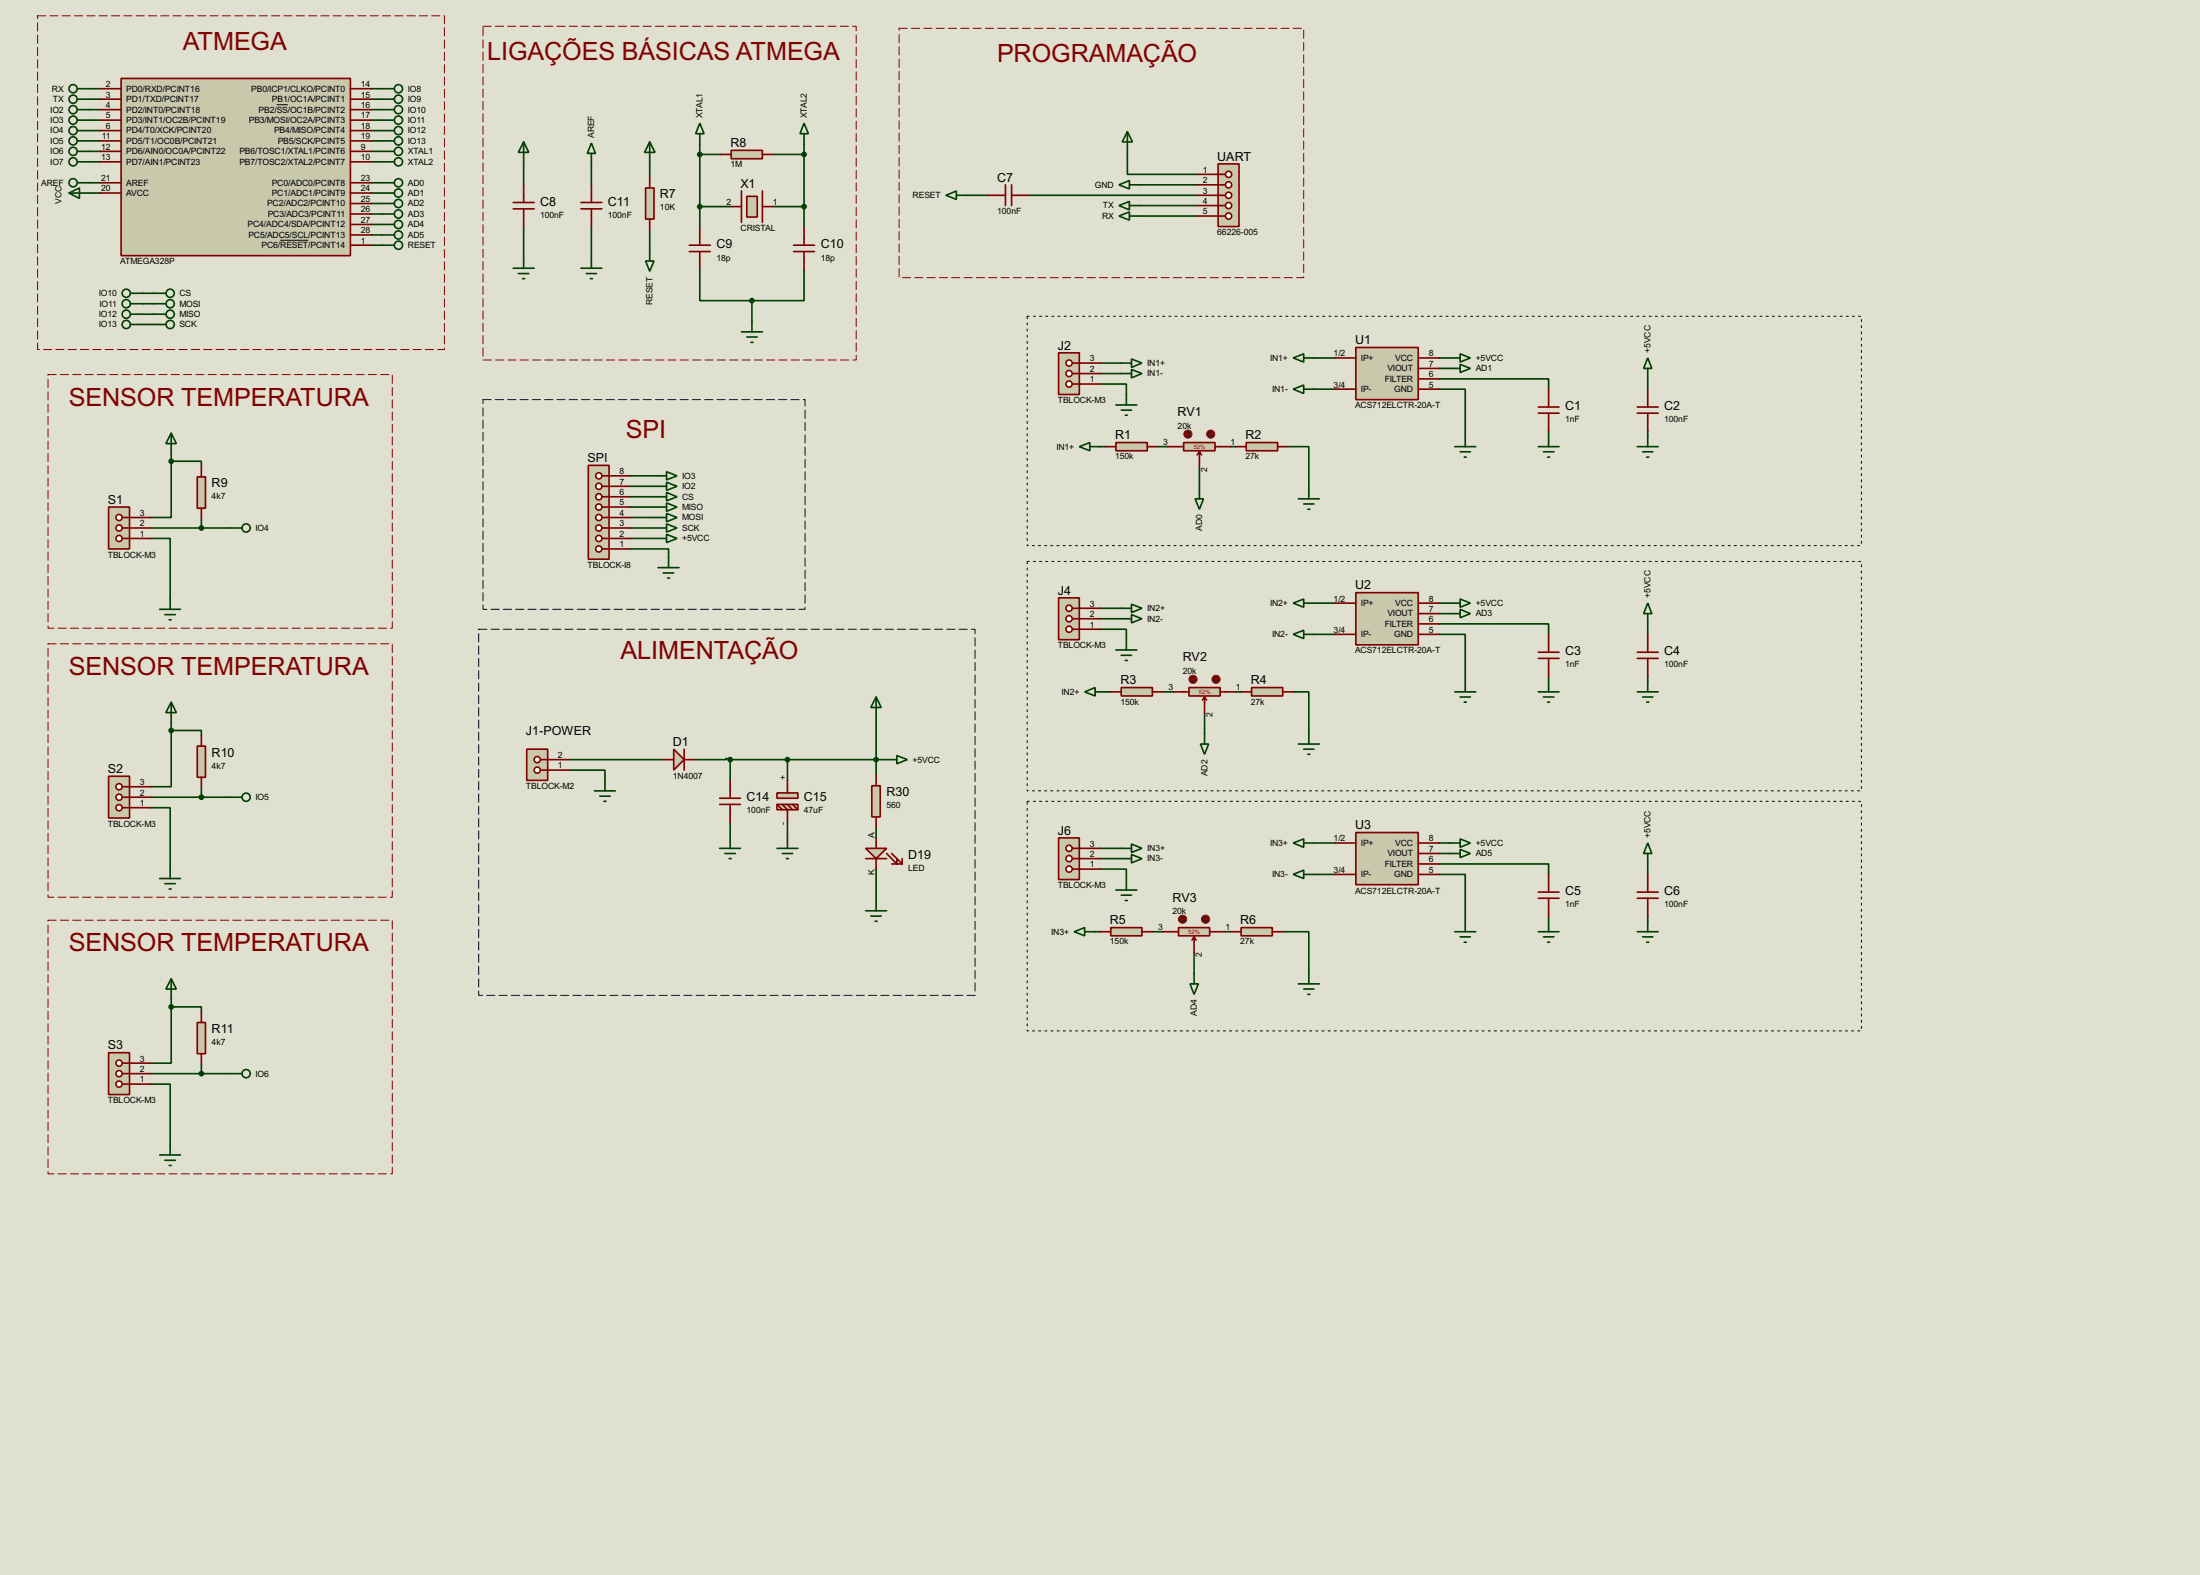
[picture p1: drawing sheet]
<svg xmlns="http://www.w3.org/2000/svg" width="536mm" height="383mm" viewBox="0 0 536 383" stroke-linecap="round" stroke-linejoin="round" font-family="sans-serif">
<path d="M0 0h535.9v383.5h-535.9z" fill="#e0e0d0"/>
<g fill="none" stroke="#004000" stroke-width=".4">
<path d="M21.9 39.4h2.5M21.9 36.9h2.5M21.9 34.3h2.5M21.9 31.8h2.5M21.9 29.3h2.5M21.9 26.7h2.5M21.9 21.6h2.5M21.9 24.2h2.5M90.5 39.4h2.5M90.5 36.9h2.5M90.5 34.3h2.5M90.5 31.8h2.5"/>
<path d="M90.5 29.3h2.5M90.5 26.7h2.5M90.5 21.6h2.5M90.5 24.2h2.5M127.6 39.7v5.3M144.1 39.9v5.1M158.3 39.7v3.5M170.5 35.1v20.3M170.5 37.6h5.1M188.3 37.6h7.6M195.9 35.1v20.3M274.6 37.1v5.4h17"/>
<path d="M21.9 44.5h2.5M21.9 47h2.5M90.5 44.5h2.5M90.5 47h2.5M90.5 49.6h2.5M90.5 52.1h2.5M90.5 54.7h2.5M90.5 57.2h2.5M90.5 59.7h2.5M127.6 55.2v7.6M144.1 55.2v7.6M158.3 55.9v5.1"/>
<path d="M170.5 50.3h7.6M188.3 50.3h7.6M235.5 47.6h5.1M250.8 47.6h40.8M277.7 45h13.9M277.7 50.1h13.9M277.7 52.6h13.9M34.9 71.4h2.5M34.9 74h2.5M34.9 76.5h2.5M34.9 79h2.5M170.5 65.6v7.6h12.7"/>
<path d="M183.2 73.2v5.1M195.9 65.6v7.6h-12.7M268 93.5h6.4v2.6M268 88.4h5.1M268 91h5.1M320.1 87.2h5.1M320.1 94.8h5.1M350.6 94.8h6.3v11.4M350.6 92.3h26.6v2.5M350.6 87.2h2.5M350.6 89.7h2.5M401.4 92.3v2.5"/>
<path d="M41.7 112.3v13.7h-5.1M41.7 112.3h7.4v1.3M41.7 110.5v1.8M153.5 118.4h6.3M153.5 115.9h6.3M268 108.8h1.3M282 108.8h2.5M292.2 113.8v5.1M299.8 108.8h1.2M313.7 108.8h5.1v10.1M377.2 105v1.2M401.4 105v1.2"/>
<path d="M36.6 131.1h4.9v14.8M36.6 128.6h19.3M49.1 126.3v2.3M153.5 133.7h9.4v2M153.5 128.6h6.3M153.5 131.1h6.3M153.5 126h6.3M153.5 123.5h6.3M153.5 121h6.3M268 153.2h6.4v2.6M268 148.1h5.1M268 150.7h5.1"/>
<path d="M320.1 146.9h5.1M320.1 154.5h5.1M350.6 154.5h6.3v11.4M350.6 151.9h26.6v2.6M350.6 146.9h2.5M350.6 149.4h2.5M401.4 151.9v2.6M41.7 177.9v13.7h-5.1M41.7 177.9h7.4v1.2M41.7 176.1v1.8M213.4 174.8v14M269.3 168.5h1.3"/>
<path d="M283.3 168.5h2.5M293.4 173.5v5.1M301 168.5h1.3M315 168.5h3.8v10.1M377.2 164.6v1.3M401.4 164.6v1.3M36.6 196.7h4.9v14.7M36.6 194.1h19.3M49.1 191.8v2.3M138.5 187.5h8.9v2.5M138.5 185h23.1M169.2 185h7.6v-.3h1.1v.3"/>
<path d="M177.9 185v5M177.9 185h38.1M191.8 185v5M177.9 200.2v3.8M191.8 200.2v3.8M213.4 201.5v2.5M213.4 211.6v7.7M268 211.6h6.4v2.6M268 206.6h5.1M268 209.1h5.1M320.1 205.3h5.1M320.1 212.9h5.1"/>
<path d="M350.6 212.9h6.3v11.4M350.6 210.4h26.6v2.5M350.6 205.3h2.5M350.6 207.8h2.5M401.4 210.4v2.5M266.8 226.9h1.2M280.7 226.9h2.6M290.9 232v5M298.5 226.9h1.3M312.5 226.9h6.3v10.1M377.2 223.1v1.2M401.4 223.1v1.2"/>
<path d="M41.7 245.2v13.7h-5.1M41.7 245.2h7.4v1.2M41.7 243.4v1.8M49.1 259.1v2.3M36.6 264h4.9v14.7M36.6 261.4h19.3"/>
</g>
<path d="M330.3 84.6h15.2v12.7h-15.2z" fill="#c8c8aa" stroke="#800000" stroke-width=".4"/>
<path d="M325.2 87.2h5.1M325.2 94.8h5.1M345.5 87.2h5.1M345.5 94.8h5.1M345.5 89.7h5.1M345.5 92.3h5.1" fill="none" stroke="#800000" stroke-width=".4"/>
<path d="M257.9 85.9h5v10.2h-5z" fill="#c8c8aa" stroke="#800000" stroke-width=".4"/>
<path d="M261.2 93.5h1.7" fill="none" stroke="#800000" stroke-width=".4"/>
<circle cx="260.4" cy="93.5" r=".75" fill="#feffff" stroke="#800000" stroke-width=".4"/>
<path d="M261.2 91h1.7" fill="none" stroke="#800000" stroke-width=".4"/>
<circle cx="260.4" cy="91" r=".75" fill="#feffff" stroke="#800000" stroke-width=".4"/>
<path d="M261.2 88.4h1.7" fill="none" stroke="#800000" stroke-width=".4"/>
<circle cx="260.4" cy="88.4" r=".75" fill="#feffff" stroke="#800000" stroke-width=".4"/>
<path d="M262.9 93.5h5.1M262.9 91h5.1M262.9 88.4h5.1M374.7 99.1h5.1M377.2 94.8v4.3M398.8 99.1h5.1M401.4 94.8v4.3M374.7 100.6h5.1M377.2 100.6v4.4M398.8 100.6h5.1M401.4 100.6v4.4" fill="none" stroke="#800000" stroke-width=".4"/>
<g fill="none" stroke="#004000" stroke-width=".4">
<path d="M273.1 88.4h2.5M273.1 91h2.5M275.6 87.4l2.6 1-2.6 1.1zM275.6 90l2.6 1-2.6 1zM315 87.2l2.6-1v2zM315 94.8l2.6-1v2zM317.6 87.2h2.5M317.6 94.8h2.5M353.1 87.2h2.6M353.1 89.7h2.6M355.7 88.7l2.5 1-2.5 1zM355.7 86.2l2.5 1-2.5 1z"/>
<path d="M401.4 87.2l1 2.5h-2zM401.4 89.7v2.6M354.4 108.8h5.1M355.7 110h2.5M356.7 111.3h.5M356.9 106.2v2.6M374.7 108.8h5.1M376 110h2.5M377 111.3h.5M377.2 106.2v2.6M398.8 108.8h5.1M400.1 110h2.5"/>
<path d="M401.1 111.3h.5M401.4 106.2v2.6"/>
</g>
<path d="M288.3 107.8h7.7v2h-7.7z" fill="#c8c8aa" stroke="#800000" stroke-width=".4"/>
<path d="M284.5 108.8h3.8M292.2 110l.5 .8M292.2 110l-.6 .8M292.2 110v3.8M296 108.8h3.8" fill="none" stroke="#800000" stroke-width=".4"/>
<circle cx="289.3" cy="105.7" r="1" fill="#400000" stroke="#f00" stroke-width=".24"/>
<path d="M288.9 105.7l.2 .3M288.9 105.7h1M289.1 105.5l-.2 .2" fill="none" stroke="#f00" stroke-width=".24"/>
<circle cx="294.9" cy="105.7" r="1" fill="#400000" stroke="#f00" stroke-width=".24"/>
<path d="M294.4 105.7h1.1M295.2 105.5l.3 .2M295.5 105.7l-.3 .3" fill="none" stroke="#f00" stroke-width=".24"/>
<path d="M262.9 108.8l2.6-1v2zM265.5 108.8h2.5M292.2 118.9v2.6M291.1 121.5h2.1l-1 2.5z" fill="none" stroke="#004000" stroke-width=".4"/>
<path d="M271.8 107.8h7.7v2h-7.7z" fill="#c8c8aa" stroke="#800000" stroke-width=".4"/>
<path d="M269.3 108.8h2.5M279.5 108.8h2.5" fill="none" stroke="#800000" stroke-width=".4"/>
<path d="M303.6 107.8h7.6v2h-7.6z" fill="#c8c8aa" stroke="#800000" stroke-width=".4"/>
<path d="M301 108.8h2.6M311.2 108.8h2.5" fill="none" stroke="#800000" stroke-width=".4"/>
<path d="M250.2 77h203.2v55.9h-203.2z" fill="none" stroke="#e0e0d0" stroke-width=".24"/>
<path d="M250.2 77h203.2v55.9h-203.2z" fill="none" stroke="#000" stroke-width=".24" stroke-dasharray=".5 1"/>
<path d="M330.3 144.3h15.2v12.7h-15.2z" fill="#c8c8aa" stroke="#800000" stroke-width=".4"/>
<path d="M325.2 146.9h5.1M325.2 154.5h5.1M345.5 146.9h5.1M345.5 154.5h5.1M345.5 149.4h5.1M345.5 151.9h5.1" fill="none" stroke="#800000" stroke-width=".4"/>
<path d="M257.9 145.6h5v10.2h-5z" fill="#c8c8aa" stroke="#800000" stroke-width=".4"/>
<path d="M261.2 153.2h1.7" fill="none" stroke="#800000" stroke-width=".4"/>
<circle cx="260.4" cy="153.2" r=".75" fill="#feffff" stroke="#800000" stroke-width=".4"/>
<path d="M261.2 150.7h1.7" fill="none" stroke="#800000" stroke-width=".4"/>
<circle cx="260.4" cy="150.7" r=".75" fill="#feffff" stroke="#800000" stroke-width=".4"/>
<path d="M261.2 148.1h1.7" fill="none" stroke="#800000" stroke-width=".4"/>
<circle cx="260.4" cy="148.1" r=".75" fill="#feffff" stroke="#800000" stroke-width=".4"/>
<path d="M262.9 153.2h5.1M262.9 150.7h5.1M262.9 148.1h5.1M374.7 158.8h5.1M377.2 154.5v4.3M398.8 158.8h5.1M401.4 154.5v4.3M374.7 160.3h5.1M377.2 160.3v4.3M398.8 160.3h5.1M401.4 160.3v4.3" fill="none" stroke="#800000" stroke-width=".4"/>
<g fill="none" stroke="#004000" stroke-width=".4">
<path d="M273.1 148.1h2.5M273.1 150.7h2.5M275.6 147.1l2.6 1-2.6 1.1zM275.6 149.7l2.6 1-2.6 1zM315 146.9l2.6-1v2zM315 154.5l2.6-1v2zM317.6 146.9h2.5M317.6 154.5h2.5M353.1 146.9h2.6M353.1 149.4h2.6M355.7 148.4l2.5 1-2.5 1zM355.7 145.9l2.5 1-2.5 1z"/>
<path d="M401.4 146.9l1 2.5h-2zM401.4 149.4v2.5M354.4 168.5h5.1M355.7 169.7h2.5M356.7 171h.5M356.9 165.9v2.6M374.7 168.5h5.1M376 169.7h2.5M377 171h.5M377.2 165.9v2.6M398.8 168.5h5.1M400.1 169.7h2.5"/>
<path d="M401.1 171h.5M401.4 165.9v2.6"/>
</g>
<path d="M289.6 167.4h7.6v2.1h-7.6z" fill="#c8c8aa" stroke="#800000" stroke-width=".4"/>
<path d="M285.8 168.5h3.8M293.4 169.7l.5 .8M293.4 169.7l-.5 .8M293.4 169.7v3.8M297.2 168.5h3.8" fill="none" stroke="#800000" stroke-width=".4"/>
<circle cx="290.6" cy="165.4" r="1" fill="#400000" stroke="#f00" stroke-width=".24"/>
<path d="M290.1 165.4l.3 .3M290.1 165.4h1M290.4 165.2l-.3 .2" fill="none" stroke="#f00" stroke-width=".24"/>
<circle cx="296.2" cy="165.4" r="1" fill="#400000" stroke="#f00" stroke-width=".24"/>
<path d="M295.7 165.4h1M296.5 165.2l.2 .2M296.7 165.4l-.2 .3" fill="none" stroke="#f00" stroke-width=".24"/>
<path d="M264.2 168.5l2.6-1.1v2.1zM266.8 168.5h2.5M293.4 178.6v2.6M292.4 181.2h2l-1 2.5z" fill="none" stroke="#004000" stroke-width=".4"/>
<path d="M273.1 167.4h7.6v2.1h-7.6z" fill="#c8c8aa" stroke="#800000" stroke-width=".4"/>
<path d="M270.6 168.5h2.5M280.7 168.5h2.6" fill="none" stroke="#800000" stroke-width=".4"/>
<path d="M304.9 167.4h7.6v2.1h-7.6z" fill="#c8c8aa" stroke="#800000" stroke-width=".4"/>
<path d="M302.3 168.5h2.6M312.5 168.5h2.5" fill="none" stroke="#800000" stroke-width=".4"/>
<path d="M250.2 136.7h203.2v55.9h-203.2z" fill="none" stroke="#e0e0d0" stroke-width=".24"/>
<path d="M250.2 136.7h203.2v55.9h-203.2z" fill="none" stroke="#000" stroke-width=".24" stroke-dasharray=".5 1"/>
<path d="M330.3 202.7h15.2v12.7h-15.2z" fill="#c8c8aa" stroke="#800000" stroke-width=".4"/>
<path d="M325.2 205.3h5.1M325.2 212.9h5.1M345.5 205.3h5.1M345.5 212.9h5.1M345.5 207.8h5.1M345.5 210.4h5.1" fill="none" stroke="#800000" stroke-width=".4"/>
<path d="M257.9 204h5v10.2h-5z" fill="#c8c8aa" stroke="#800000" stroke-width=".4"/>
<path d="M261.2 211.6h1.7" fill="none" stroke="#800000" stroke-width=".4"/>
<circle cx="260.4" cy="211.6" r=".75" fill="#feffff" stroke="#800000" stroke-width=".4"/>
<path d="M261.2 209.1h1.7" fill="none" stroke="#800000" stroke-width=".4"/>
<circle cx="260.4" cy="209.1" r=".75" fill="#feffff" stroke="#800000" stroke-width=".4"/>
<path d="M261.2 206.6h1.7" fill="none" stroke="#800000" stroke-width=".4"/>
<circle cx="260.4" cy="206.6" r=".75" fill="#feffff" stroke="#800000" stroke-width=".4"/>
<path d="M262.9 211.6h5.1M262.9 209.1h5.1M262.9 206.6h5.1M374.7 218.7h5.1M374.7 217.2h5.1M377.2 212.9v4.3M377.2 218.7v4.4M398.8 218.7h5.1M398.8 217.2h5.1M401.4 212.9v4.3M401.4 218.7v4.4" fill="none" stroke="#800000" stroke-width=".4"/>
<g fill="none" stroke="#004000" stroke-width=".4">
<path d="M273.1 206.6h2.5M273.1 209.1h2.5M275.6 205.5l2.6 1.1-2.6 1zM275.6 208.1l2.6 1-2.6 1zM315 205.3l2.6-1v2zM315 212.9l2.6-1v2zM317.6 205.3h2.5M317.6 212.9h2.5M353.1 205.3h2.6M353.1 207.8h2.6M355.7 206.8l2.5 1-2.5 1zM355.7 204.3l2.5 1-2.5 1z"/>
<path d="M401.4 205.3l1 2.5h-2zM401.4 207.8v2.6M354.4 226.9h5.1M355.7 228.1h2.5M356.7 229.4h.5M356.9 224.3v2.6M374.7 226.9h5.1M376 228.1h2.5M377 229.4h.5M377.2 224.3v2.6M398.8 226.9h5.1M400.1 228.1h2.5"/>
<path d="M401.1 229.4h.5M401.4 224.3v2.6"/>
</g>
<path d="M287.1 225.9h7.6v2h-7.6z" fill="#c8c8aa" stroke="#800000" stroke-width=".4"/>
<path d="M283.3 226.9h3.8M290.9 228.1l.5 .8M290.9 228.1l-.5 .8M290.9 228.1v3.9M294.7 226.9h3.8" fill="none" stroke="#800000" stroke-width=".4"/>
<circle cx="288" cy="223.8" r="1" fill="#400000" stroke="#f00" stroke-width=".24"/>
<path d="M287.6 223.8l.2 .3M287.6 223.8h1M287.8 223.6l-.2 .2" fill="none" stroke="#f00" stroke-width=".24"/>
<circle cx="293.6" cy="223.8" r="1" fill="#400000" stroke="#f00" stroke-width=".24"/>
<path d="M293.2 223.8h1M293.9 223.6l.3 .2M294.2 223.8l-.3 .3" fill="none" stroke="#f00" stroke-width=".24"/>
<path d="M261.7 226.9l2.5-1v2zM264.2 226.9h2.6M289.9 239.6h2l-1 2.5zM290.9 237v2.6" fill="none" stroke="#004000" stroke-width=".4"/>
<path d="M270.6 225.9h7.6v2h-7.6z" fill="#c8c8aa" stroke="#800000" stroke-width=".4"/>
<path d="M268 226.9h2.6M278.2 226.9h2.5" fill="none" stroke="#800000" stroke-width=".4"/>
<path d="M302.3 225.9h7.6v2h-7.6z" fill="#c8c8aa" stroke="#800000" stroke-width=".4"/>
<path d="M299.8 226.9h2.5M309.9 226.9h2.6" fill="none" stroke="#800000" stroke-width=".4"/>
<path d="M219 6.9h98.6v60.7h-98.6zM250.2 195.1h203.2v55.9h-203.2z" fill="none" stroke="#e0e0d0" stroke-width=".24"/>
<path d="M250.2 195.1h203.2v55.9h-203.2z" fill="none" stroke="#000" stroke-width=".24" stroke-dasharray=".5 1"/>
<g fill="none" stroke="#004000" stroke-width=".4">
<path d="M271.8 98.6h5.1M273.1 99.9h2.5M274.4 96.1v2.5M274.1 101.1h.5M318.8 118.9v2.6M316.3 121.5h5.1M317.6 122.7h2.5M318.6 124h.5M271.8 158.3h5.1M273.1 159.6h2.5M274.4 155.8v2.5M274.1 160.8h.5"/>
<path d="M318.8 178.6v2.6M316.3 181.2h5.1M317.6 182.4h2.5M318.6 183.7h.5M271.8 216.7h5.1M273.1 218h2.5M274.1 219.3h.5M274.4 214.2v2.5M316.3 239.6h5.1M318.8 237v2.6M317.6 240.8h2.5M318.6 242.1h.5"/>
</g>
<path d="M219 6.9h98.6v60.7h-98.6z" fill="none" stroke="#800000" stroke-width=".24" stroke-dasharray="2 1"/>
<path d="M296.7 39.9h5.1v15.3h-5.1z" fill="#c8c8aa" stroke="#800000" stroke-width=".4"/>
<path d="M296.7 42.5h1.8" fill="none" stroke="#800000" stroke-width=".4"/>
<circle cx="299.2" cy="42.5" r=".75" fill="#feffff" stroke="#800000" stroke-width=".4"/>
<path d="M296.7 45h1.8" fill="none" stroke="#800000" stroke-width=".4"/>
<circle cx="299.2" cy="45" r=".75" fill="#feffff" stroke="#800000" stroke-width=".4"/>
<path d="M296.7 47.6h1.8" fill="none" stroke="#800000" stroke-width=".4"/>
<circle cx="299.2" cy="47.6" r=".75" fill="#feffff" stroke="#800000" stroke-width=".4"/>
<path d="M296.7 50.1h1.8" fill="none" stroke="#800000" stroke-width=".4"/>
<circle cx="299.2" cy="50.1" r=".75" fill="#feffff" stroke="#800000" stroke-width=".4"/>
<path d="M296.7 52.6h1.8" fill="none" stroke="#800000" stroke-width=".4"/>
<circle cx="299.2" cy="52.6" r=".75" fill="#feffff" stroke="#800000" stroke-width=".4"/>
<path d="M240.6 47.6h4.3M244.9 45v5.1M246.4 47.6h4.4M246.4 45v5.1M291.6 42.5h5.1M291.6 45h5.1M291.6 47.6h5.1M291.6 50.1h5.1M291.6 52.6h5.1" fill="none" stroke="#800000" stroke-width=".4"/>
<path d="M230.4 47.6l2.6-1.1v2.1zM233 47.6h2.5M272.6 45l2.5-1v2zM272.6 50.1l2.5-1v2zM272.6 52.6l2.5-1v2zM275.1 45h2.6M275.1 50.1h2.6M275.1 52.6h2.6" fill="none" stroke="#004000" stroke-width=".4"/>
<path d="M29.5 19.1h55.9v43.2h-55.9z" fill="#c8c8aa" stroke="#800000" stroke-width=".4"/>
<g fill="none" stroke="#800000" stroke-width=".4">
<path d="M24.4 21.6h5.1M24.4 24.2h5.1M24.4 29.3h5.1M24.4 26.7h5.1M24.4 36.9h5.1M24.4 34.3h5.1M24.4 31.8h5.1M24.4 39.4h5.1M85.4 21.6h5.1M85.4 24.2h5.1M85.4 29.3h5.1M85.4 26.7h5.1"/>
<path d="M85.4 36.9h5.1M85.4 34.3h5.1M85.4 31.8h5.1M85.4 39.4h5.1M24.4 47h5.1M24.4 44.5h5.1M85.4 59.7h5.1M85.4 57.2h5.1M85.4 54.7h5.1M85.4 52.1h5.1M85.4 49.6h5.1M85.4 47h5.1"/>
<path d="M85.4 44.5h5.1"/>
</g>
<path d="M67.4 25.5h2.7M68.3 58.5h6.8" fill="none" stroke="#000" stroke-width=".24"/>
<g fill="none" stroke="#004000" stroke-width=".4">
<path d="M18.9 39.4h3M18.9 36.9h3M18.9 34.3h3M18.9 31.8h3M18.9 29.3h3M18.9 26.7h3M18.9 21.6h3M18.9 24.2h3M93 39.4h3.1M93 36.9h3.1M93 34.3h3.1M93 31.8h3.1"/>
<path d="M93 29.3h3.1M93 26.7h3.1M93 21.6h3.1M93 24.2h3.1M274.6 32.1l1.3 2.5h-2.5zM274.6 32.1v5M16.8 47l2.6-1.2v2.5zM16.8 47h5.1M18.9 44.5h3M93 44.5h3.1M93 47h3.1M93 49.6h3.1"/>
<path d="M93 52.1h3.1M93 54.7h3.1M93 57.2h3.1M93 59.7h3.1M31.8 71.4h3.1M31.8 74h3.1M31.8 76.5h3.1M31.8 79h3.1M37.4 71.4h3M37.4 74h3M37.4 76.5h3M37.4 79h3"/>
<circle cx="17.8" cy="34.3" r="1"/>
<circle cx="17.8" cy="26.7" r="1"/>
<circle cx="17.8" cy="39.4" r="1"/>
<circle cx="17.8" cy="36.9" r="1"/>
<circle cx="17.8" cy="29.3" r="1"/>
<circle cx="17.8" cy="31.8" r="1"/>
<circle cx="17.8" cy="24.2" r="1"/>
<circle cx="17.8" cy="21.6" r="1"/>
<circle cx="97" cy="31.8" r="1"/>
<circle cx="97" cy="29.3" r="1"/>
<circle cx="97" cy="39.4" r="1"/>
<circle cx="97" cy="26.7" r="1"/>
<circle cx="97" cy="34.3" r="1"/>
<circle cx="97" cy="36.9" r="1"/>
<circle cx="97" cy="21.6" r="1"/>
<circle cx="97" cy="24.2" r="1"/>
<circle cx="17.8" cy="44.5" r="1"/>
<circle cx="97" cy="44.5" r="1"/>
<circle cx="97" cy="49.6" r="1"/>
<circle cx="97" cy="47" r="1"/>
<circle cx="97" cy="57.2" r="1"/>
<circle cx="97" cy="59.7" r="1"/>
<circle cx="97" cy="52.1" r="1"/>
<circle cx="97" cy="54.7" r="1"/>
<circle cx="30.7" cy="76.5" r="1"/>
<circle cx="30.7" cy="79" r="1"/>
<circle cx="30.7" cy="71.4" r="1"/>
<circle cx="30.7" cy="74" r="1"/>
<circle cx="41.4" cy="71.4" r="1"/>
<circle cx="41.4" cy="76.5" r="1"/>
<circle cx="41.4" cy="79" r="1"/>
<circle cx="41.4" cy="74" r="1"/>
</g>
<path d="M9.2 3.9h99.1v81.2h-99.1z" fill="none" stroke="#e0e0d0" stroke-width=".24"/>
<path d="M9.2 3.9h99.1v81.2h-99.1z" fill="none" stroke="#800000" stroke-width=".24" stroke-dasharray="2 1"/>
<path d="M157.3 45.8h2v7.6h-2z" fill="#c8c8aa" stroke="#800000" stroke-width=".4"/>
<g fill="none" stroke="#800000" stroke-width=".4">
<path d="M125 49.3h5.1M125 50.9h5.1M127.6 45v4.3M127.6 50.9v4.3M158.3 43.2v2.6M158.3 53.4v2.5M167.9 59.7h5.1M170.5 55.4v4.3M180.6 46.5v7.7M185.7 46.5v7.7M193.3 59.7h5.1M195.9 55.4v4.3"/>
<path d="M167.9 61.3h5.1M170.5 61.3v4.3M193.3 61.3h5.1M195.9 61.3v4.3"/>
</g>
<path d="M125 65.3h5.1M126.3 66.6h2.5M127.3 67.9h.5M127.6 62.8v2.5M157.3 63.6h2l-1 2.5zM158.3 61v2.6" fill="none" stroke="#004000" stroke-width=".4"/>
<path d="M181.9 47.8h2.6v5.1h-2.6z" fill="#c8c8aa" stroke="#800000" stroke-width=".4"/>
<path d="M178.1 50.3h2.5M185.7 50.3h2.6" fill="none" stroke="#800000" stroke-width=".4"/>
<path d="M170.5 30l1 2.6h-2zM170.5 32.6v2.5M195.9 30l1 2.6h-2zM195.9 32.6v2.5M183.2 78.3v2.5M180.6 80.8h5.1M181.9 82.1h2.6M182.9 83.4h.5" fill="none" stroke="#004000" stroke-width=".4"/>
<g fill="#004000" stroke="#004000" stroke-width=".4">
<circle cx="183.1" cy="73.2" r=".5"/>
<circle cx="195.8" cy="50.3" r=".5"/>
<circle cx="170.4" cy="50.3" r=".5"/>
</g>
<path d="M178.1 36.6h7.6v2.1h-7.6z" fill="#c8c8aa" stroke="#800000" stroke-width=".4"/>
<path d="M175.6 37.6h2.5M185.7 37.6h2.6M141.5 49.3h5.1M141.5 50.9h5.1M144.1 45v4.3M144.1 50.9v4.3" fill="none" stroke="#800000" stroke-width=".4"/>
<g fill="#004000" stroke="#004000" stroke-width=".4">
<circle cx="170.4" cy="37.6" r=".5"/>
<circle cx="195.8" cy="37.6" r=".5"/>
</g>
<path d="M117.7 6.4h90.9v81.3h-90.9zM11.7 91.2h83.9v61.8h-83.9z" fill="none" stroke="#e0e0d0" stroke-width=".24"/>
<path d="M117.7 6.4h90.9v81.3h-90.9zM11.7 91.2h83.9v61.8h-83.9z" fill="none" stroke="#800000" stroke-width=".24" stroke-dasharray="2 1"/>
<g fill="none" stroke="#004000" stroke-width=".4">
<path d="M127.6 34.6l1.2 2.5h-2.5zM127.6 34.6v5.1M144.1 34.9l1 2.5h-2zM144.1 37.4v2.5M158.3 34.6l1.3 2.5h-2.6zM158.3 34.6v5.1M141.5 65.3h5.1M142.8 66.6h2.5M143.8 67.9h.5M144.1 62.8v2.5M38.9 148.4h5.1M40.2 149.7h2.5"/>
<path d="M41.2 150.9h.5M41.5 145.9v2.5"/>
</g>
<path d="M26.5 123.5h5.1v10.2h-5.1z" fill="#c8c8aa" stroke="#800000" stroke-width=".4"/>
<path d="M29.8 131.1h1.8" fill="none" stroke="#800000" stroke-width=".4"/>
<circle cx="29" cy="131.1" r=".75" fill="#feffff" stroke="#800000" stroke-width=".4"/>
<path d="M29.8 128.6h1.8" fill="none" stroke="#800000" stroke-width=".4"/>
<circle cx="29" cy="128.6" r=".75" fill="#feffff" stroke="#800000" stroke-width=".4"/>
<path d="M29.8 126h1.8" fill="none" stroke="#800000" stroke-width=".4"/>
<circle cx="29" cy="126" r=".75" fill="#feffff" stroke="#800000" stroke-width=".4"/>
<path d="M31.6 131.1h5M31.6 128.6h5M31.6 126h5" fill="none" stroke="#800000" stroke-width=".4"/>
<g fill="none" stroke="#004000" stroke-width=".4">
<path d="M41.7 105.5l1.3 2.5h-2.6zM41.7 105.5v5M55.9 128.6h3.1"/>
<circle cx="59.9" cy="128.6" r="1"/>
</g>
<path d="M48.1 116.1h2v7.7h-2z" fill="#c8c8aa" stroke="#800000" stroke-width=".4"/>
<path d="M49.1 113.6v2.5M49.1 123.8v2.5" fill="none" stroke="#800000" stroke-width=".4"/>
<g fill="#004000" stroke="#004000" stroke-width=".4">
<circle cx="49" cy="128.6" r=".5"/>
<circle cx="41.7" cy="112.3" r=".5"/>
</g>
<path d="M11.7 156.8h83.9v61.7h-83.9z" fill="none" stroke="#e0e0d0" stroke-width=".24"/>
<path d="M11.7 156.8h83.9v61.7h-83.9z" fill="none" stroke="#800000" stroke-width=".24" stroke-dasharray="2 1"/>
<path d="M38.9 213.9h5.1M40.2 215.2h2.5M41.2 216.5h.5M41.5 211.4v2.5" fill="none" stroke="#004000" stroke-width=".4"/>
<path d="M26.5 189h5.1v10.2h-5.1z" fill="#c8c8aa" stroke="#800000" stroke-width=".4"/>
<path d="M29.8 196.7h1.8" fill="none" stroke="#800000" stroke-width=".4"/>
<circle cx="29" cy="196.7" r=".75" fill="#feffff" stroke="#800000" stroke-width=".4"/>
<path d="M29.8 194.1h1.8" fill="none" stroke="#800000" stroke-width=".4"/>
<circle cx="29" cy="194.1" r=".75" fill="#feffff" stroke="#800000" stroke-width=".4"/>
<path d="M29.8 191.6h1.8" fill="none" stroke="#800000" stroke-width=".4"/>
<circle cx="29" cy="191.6" r=".75" fill="#feffff" stroke="#800000" stroke-width=".4"/>
<path d="M31.6 196.7h5M31.6 194.1h5M31.6 191.6h5" fill="none" stroke="#800000" stroke-width=".4"/>
<g fill="none" stroke="#004000" stroke-width=".4">
<path d="M41.7 171l1.3 2.5h-2.6zM41.7 171v5.1M55.9 194.1h3.1"/>
<circle cx="59.9" cy="194.1" r="1"/>
</g>
<path d="M48.1 181.7h2v7.6h-2z" fill="#c8c8aa" stroke="#800000" stroke-width=".4"/>
<path d="M49.1 179.1v2.6M49.1 189.3v2.5" fill="none" stroke="#800000" stroke-width=".4"/>
<g fill="#004000" stroke="#004000" stroke-width=".4">
<circle cx="49" cy="194.1" r=".5"/>
<circle cx="41.7" cy="177.9" r=".5"/>
</g>
<path d="M11.7 224.1h83.9v61.7h-83.9z" fill="none" stroke="#e0e0d0" stroke-width=".24"/>
<path d="M11.7 224.1h83.9v61.7h-83.9z" fill="none" stroke="#800000" stroke-width=".24" stroke-dasharray="2 1"/>
<path d="M41.5 278.7v2.5M38.9 281.2h5.1M40.2 282.5h2.5M41.2 283.8h.5" fill="none" stroke="#004000" stroke-width=".4"/>
<path d="M26.5 256.3h5.1v10.2h-5.1z" fill="#c8c8aa" stroke="#800000" stroke-width=".4"/>
<path d="M29.8 264h1.8" fill="none" stroke="#800000" stroke-width=".4"/>
<circle cx="29" cy="264" r=".75" fill="#feffff" stroke="#800000" stroke-width=".4"/>
<path d="M29.8 261.4h1.8" fill="none" stroke="#800000" stroke-width=".4"/>
<circle cx="29" cy="261.4" r=".75" fill="#feffff" stroke="#800000" stroke-width=".4"/>
<path d="M29.8 258.9h1.8" fill="none" stroke="#800000" stroke-width=".4"/>
<circle cx="29" cy="258.9" r=".75" fill="#feffff" stroke="#800000" stroke-width=".4"/>
<path d="M31.6 258.9h5M31.6 264h5M31.6 261.4h5" fill="none" stroke="#800000" stroke-width=".4"/>
<g fill="none" stroke="#004000" stroke-width=".4">
<path d="M41.7 238.3l1.3 2.5h-2.6zM41.7 238.3v5.1M55.9 261.4h3.1"/>
<circle cx="59.9" cy="261.4" r="1"/>
</g>
<path d="M48.1 249h2v7.6h-2z" fill="#c8c8aa" stroke="#800000" stroke-width=".4"/>
<path d="M49.1 246.4v2.6M49.1 256.6v2.5" fill="none" stroke="#800000" stroke-width=".4"/>
<g fill="#004000" stroke="#004000" stroke-width=".4">
<circle cx="49" cy="261.4" r=".5"/>
<circle cx="41.7" cy="245.2" r=".5"/>
</g>
<path d="M117.7 97.3h78.4v51.1h-78.4z" fill="none" stroke="#e0e0d0" stroke-width=".24"/>
<path d="M117.7 97.3h78.4v51.1h-78.4z" fill="none" stroke="#000040" stroke-width=".24" stroke-dasharray="2 1"/>
<path d="M143.3 113.3h5.1v22.9h-5.1z" fill="#c8c8aa" stroke="#800000" stroke-width=".4"/>
<path d="M146.6 133.7h1.8" fill="none" stroke="#800000" stroke-width=".4"/>
<circle cx="145.8" cy="133.7" r=".75" fill="#feffff" stroke="#800000" stroke-width=".4"/>
<path d="M146.6 131.1h1.8" fill="none" stroke="#800000" stroke-width=".4"/>
<circle cx="145.8" cy="131.1" r=".75" fill="#feffff" stroke="#800000" stroke-width=".4"/>
<path d="M146.6 128.6h1.8" fill="none" stroke="#800000" stroke-width=".4"/>
<circle cx="145.8" cy="128.6" r=".75" fill="#feffff" stroke="#800000" stroke-width=".4"/>
<path d="M146.6 126h1.8" fill="none" stroke="#800000" stroke-width=".4"/>
<circle cx="145.8" cy="126" r=".75" fill="#feffff" stroke="#800000" stroke-width=".4"/>
<path d="M146.6 123.5h1.8" fill="none" stroke="#800000" stroke-width=".4"/>
<circle cx="145.8" cy="123.5" r=".75" fill="#feffff" stroke="#800000" stroke-width=".4"/>
<path d="M146.6 121h1.8" fill="none" stroke="#800000" stroke-width=".4"/>
<circle cx="145.8" cy="121" r=".75" fill="#feffff" stroke="#800000" stroke-width=".4"/>
<path d="M146.6 118.4h1.8" fill="none" stroke="#800000" stroke-width=".4"/>
<circle cx="145.8" cy="118.4" r=".75" fill="#feffff" stroke="#800000" stroke-width=".4"/>
<path d="M146.6 115.9h1.8" fill="none" stroke="#800000" stroke-width=".4"/>
<circle cx="145.8" cy="115.9" r=".75" fill="#feffff" stroke="#800000" stroke-width=".4"/>
<path d="M148.4 118.4h5.1M148.4 115.9h5.1M148.4 133.7h5.1M148.4 131.1h5.1M148.4 128.6h5.1M148.4 126h5.1M148.4 123.5h5.1M148.4 121h5.1" fill="none" stroke="#800000" stroke-width=".4"/>
<g fill="none" stroke="#004000" stroke-width=".4">
<path d="M159.8 118.4h2.6M159.8 115.9h2.6M162.4 119.9l2.5 1.1-2.5 1zM162.4 117.4l2.5 1-2.5 1zM162.4 114.9l2.5 1-2.5 1zM159.8 131.1h2.6M159.8 128.6h2.6M159.8 126h2.6M159.8 123.5h2.6M159.8 121h2.6M160.3 138.2h5.1M161.6 139.5h2.5"/>
<path d="M162.4 130.1l2.5 1-2.5 1zM162.4 127.6l2.5 1-2.5 1zM162.4 125l2.5 1-2.5 1.1zM162.4 122.5l2.5 1-2.5 1zM162.9 135.7v2.5M162.6 140.8h.5M144.8 192.6h5.1M146.1 193.9h2.5M147.1 195.1h.5M147.4 190v2.6"/>
</g>
<path d="M116.6 153.2h120.9v89.2h-120.9z" fill="none" stroke="#e0e0d0" stroke-width=".24"/>
<path d="M116.6 153.2h120.9v89.2h-120.9z" fill="none" stroke="#000040" stroke-width=".24" stroke-dasharray="2 1"/>
<path d="M128.3 182.4h5.1v7.6h-5.1z" fill="#c8c8aa" stroke="#800000" stroke-width=".4"/>
<path d="M131.6 187.5h1.8" fill="none" stroke="#800000" stroke-width=".4"/>
<circle cx="130.8" cy="187.5" r=".75" fill="#feffff" stroke="#800000" stroke-width=".4"/>
<path d="M131.6 185h1.8" fill="none" stroke="#800000" stroke-width=".4"/>
<circle cx="130.8" cy="185" r=".75" fill="#feffff" stroke="#800000" stroke-width=".4"/>
<path d="M133.4 187.5h5.1M133.4 185h5.1M175.3 195.9h5.1M175.3 194.4h5.1M177.9 190v4.4M177.9 195.9v4.3" fill="none" stroke="#800000" stroke-width=".4"/>
<path d="M213.4 169.7l1.3 2.6h-2.6zM213.4 169.7v5.1M216 185h2.5M218.5 184l2.5 1-2.5 1z" fill="none" stroke="#004000" stroke-width=".4"/>
<g fill="#c8c8aa" stroke="#800000" stroke-width=".4">
<path d="M189.3 193.1h5.1v1.3h-5.1z"/>
<path d="M189.3 195.9h5.1v1.3h-5.1z"/>
</g>
<path d="M189.3 195.9l1.3 1.3M190.6 195.9l1.2 1.3v3M191.8 190v3.1M191.8 195.9l1.3 1.3M193.1 195.9l1.3 1.3" fill="none" stroke="#800000" stroke-width=".4"/>
<path d="M175.3 206.6h5.1M176.6 207.8h2.5M177.6 209.1h.5M177.9 204v2.6M189.3 206.6h5.1M190.6 207.8h2.5M191.6 209.1h.5M191.8 204v2.6" fill="none" stroke="#004000" stroke-width=".4"/>
<g fill="#004000" stroke="#004000" stroke-width=".4">
<circle cx="191.8" cy="185" r=".5"/>
<circle cx="213.4" cy="185" r=".5"/>
</g>
<path d="M210.9 206.6h5.1l-2.6 2.5z" fill="#c8c8aa" stroke="#800000" stroke-width=".4"/>
<path d="M210.9 209.1h5.1M213.4 204v2.6M213.4 209.1v2.5M216 207.8l2.5 2.6v-1.3M217.2 207.8l2.6 2.6M217.2 210.4h2.6M219.8 209.1v1.3" fill="none" stroke="#800000" stroke-width=".4"/>
<path d="M212.4 191.3h2v7.6h-2z" fill="#c8c8aa" stroke="#800000" stroke-width=".4"/>
<path d="M213.4 188.8v2.5M213.4 198.9v2.6" fill="none" stroke="#800000" stroke-width=".4"/>
<path d="M213.4 219.3v2.5M210.9 221.8h5.1M212.1 223.1h2.6M213.2 224.3h.5" fill="none" stroke="#004000" stroke-width=".4"/>
<path d="M164.1 182.4l2.6 2.6-2.6 2.5z" fill="#c8c8aa" stroke="#800000" stroke-width=".4"/>
<path d="M161.6 185h2.5M166.7 182.4v5.1M166.7 185h2.5" fill="none" stroke="#800000" stroke-width=".4"/>
<circle cx="177.8" cy="185" r=".5" fill="#004000" stroke="#004000" stroke-width=".4"/>
<g font-size="6.9" fill="#800000">
<text x="44.5" y="12.1">ATMEGA</text>
<text x="118.7" y="14.7">LIGAÇÕES BÁSICAS ATMEGA</text>
<text x="242.9" y="15.2">PROGRAMAÇÃO</text>
<text x="16.8" y="98.8">SENSOR TEMPERATURA</text>
<text x="152.5" y="106.6">SPI</text>
<text x="151.2" y="160.5">ALIMENTAÇÃO</text>
<text x="16.8" y="164.3">SENSOR TEMPERATURA</text>
<text x="16.8" y="231.6">SENSOR TEMPERATURA</text>
</g>
<g font-size="3.4">
<text x="177.9" y="35.8">R8</text>
<text x="296.5" y="39.1">UART</text>
<text x="180.4" y="45.7">X1</text>
<text x="242.9" y="44.2">C7</text>
<text x="131.6" y="50.1">C8</text>
<text x="148.1" y="50.1">C11</text>
<text x="160.8" y="48.3">R7</text>
<text x="174.5" y="60.5">C9</text>
<text x="199.9" y="60.5">C10</text>
<text x="330.1" y="83.8">U1</text>
<text x="257.7" y="85.1">J2</text>
<text x="286.9" y="101.4">RV1</text>
<text x="381.3" y="99.9">C1</text>
<text x="405.4" y="99.9">C2</text>
<text x="271.6" y="106.9">R1</text>
<text x="303.4" y="106.9">R2</text>
<text x="143.1" y="112.5">SPI</text>
<text x="51.6" y="118.6">R9</text>
<text x="26.3" y="122.7">S1</text>
<text x="330.1" y="143.5">U2</text>
<text x="257.7" y="144.7">J4</text>
<text x="288.1" y="161.1">RV2</text>
<text x="381.3" y="159.5">C3</text>
<text x="405.4" y="159.5">C4</text>
<text x="272.9" y="166.6">R3</text>
<text x="304.7" y="166.6">R4</text>
<text x="128.1" y="179.1">J1-POWER</text>
<text x="51.6" y="184.2">R10</text>
<text x="163.9" y="181.6">D1</text>
<text x="26.3" y="188.2">S2</text>
<text x="181.9" y="195.1">C14</text>
<text x="195.8" y="195.1">C15</text>
<text x="215.9" y="193.9">R30</text>
<text x="257.7" y="203.2">J6</text>
<text x="330.1" y="201.9">U3</text>
<text x="221.2" y="209.1">D19</text>
<text x="285.6" y="219.5">RV3</text>
<text x="381.3" y="218">C5</text>
<text x="405.4" y="218">C6</text>
<text x="270.4" y="225.1">R5</text>
<text x="302.1" y="225.1">R6</text>
<text x="51.6" y="251.5">R11</text>
<text x="26.3" y="255.5">S3</text>
</g>
<g font-size="2.4">
<text x="12.7" y="22.3">RX</text>
<text x="25.8" y="23.7">3</text>
<text x="25.8" y="21.2">2</text>
<text x="30.8" y="22.3">PD0/RXD/PCINT16</text>
<text x="61.2" y="22.3">PB0/ICP1/CLKO/PCINT0</text>
<text x="87.9" y="21.2">14</text>
<text x="87.9" y="23.7">15</text>
<text x="99.4" y="22.3">IO8</text>
<text x="12.3" y="30">IO3</text>
<text x="12.3" y="27.4">IO2</text>
<text x="12.9" y="24.8">TX</text>
<text x="25.8" y="28.9">5</text>
<text x="25.8" y="26.3">4</text>
<text x="30.8" y="30">PD3/INT1/OC2B/PCINT19</text>
<text x="30.8" y="27.4">PD2/INT0/PCINT18</text>
<text x="30.8" y="24.8">PD1/TXD/PCINT17</text>
<text x="60.6" y="30">PB3/MOSI/OC2A/PCINT3</text>
<text x="63" y="27.4">PB2/SS/OC1B/PCINT2</text>
<text x="66.3" y="24.8">PB1/OC1A/PCINT1</text>
<text x="87.9" y="28.9">17</text>
<text x="87.9" y="26.3">16</text>
<text x="99.4" y="24.8">IO9</text>
<text x="99.4" y="27.4">IO10</text>
<text x="99.4" y="30">IO11</text>
<text x="171.2" y="28.8" transform="rotate(-90 171.2 28.8)">XTAL1</text>
<text x="196.6" y="28.7" transform="rotate(-90 196.6 28.7)">XTAL2</text>
<text x="12.3" y="35">IO5</text>
<text x="12.3" y="32.5">IO4</text>
<text x="24.8" y="33.9">11</text>
<text x="25.8" y="31.4">6</text>
<text x="30.8" y="35">PD5/T1/OC0B/PCINT21</text>
<text x="30.8" y="32.5">PD4/T0/XCK/PCINT20</text>
<text x="66.8" y="32.5">PB4/MISO/PCINT4</text>
<text x="67.7" y="35">PB5/SCK/PCINT5</text>
<text x="87.9" y="31.4">18</text>
<text x="87.9" y="33.9">19</text>
<text x="99.4" y="32.5">IO12</text>
<text x="99.4" y="35">IO13</text>
<text x="144.8" y="33.6" transform="rotate(-90 144.8 33.6)">AREF</text>
<text x="12.3" y="40.1">IO7</text>
<text x="12.3" y="37.5">IO6</text>
<text x="24.7" y="36.4">12</text>
<text x="24.7" y="39">13</text>
<text x="30.8" y="37.5">PD6/AIN0/OC0A/PCINT22</text>
<text x="30.8" y="40.1">PD7/AIN1/PCINT23</text>
<text x="58.3" y="40.1">PB7/TOSC2/XTAL2/PCINT7</text>
<text x="58.3" y="37.5">PB6/TOSC1/XTAL1/PCINT6</text>
<text x="87.9" y="39">10</text>
<text x="87.9" y="36.4">9</text>
<text x="99.4" y="37.5">XTAL1</text>
<text x="99.4" y="40.1">XTAL2</text>
<text x="177.9" y="40.8">1M</text>
<text x="10.1" y="45.2">AREF</text>
<text x="24.7" y="46.6">20</text>
<text x="24.7" y="44.1">21</text>
<text x="30.8" y="47.7">AVCC</text>
<text x="30.8" y="45.2">AREF</text>
<text x="66.2" y="47.7">PC1/ADC1/PCINT9</text>
<text x="66.2" y="45.2">PC0/ADC0/PCINT8</text>
<text x="87.9" y="46.6">24</text>
<text x="87.9" y="44.1">23</text>
<text x="99.4" y="45.2">AD0</text>
<text x="99.4" y="47.7">AD1</text>
<text x="266.7" y="45.7">GND</text>
<text x="293" y="42">1</text>
<text x="293" y="44.6">2</text>
<text x="293" y="47.2">3</text>
<text x="14.9" y="49.6" transform="rotate(-90 14.9 49.6)">VCC</text>
<text x="65.1" y="50.2">PC2/ADC2/PCINT10</text>
<text x="65.2" y="52.8">PC3/ADC3/PCINT11</text>
<text x="87.9" y="51.7">26</text>
<text x="87.9" y="49.2">25</text>
<text x="99.4" y="50.2">AD2</text>
<text x="99.4" y="52.8">AD3</text>
<text x="131.6" y="53">100nF</text>
<text x="148.1" y="53">100nF</text>
<text x="160.8" y="51.3">10K</text>
<text x="177" y="49.9">2</text>
<text x="188.3" y="49.9">1</text>
<text x="222.3" y="48.3">RESET</text>
<text x="242.9" y="52.2">100nF</text>
<text x="268.5" y="53.3">RX</text>
<text x="268.7" y="50.8">TX</text>
<text x="293" y="49.7">4</text>
<text x="293" y="52.2">5</text>
<text x="60.3" y="55.4">PC4/ADC4/SDA/PCINT12</text>
<text x="60.5" y="57.9">PC5/ADC5/SCL/PCINT13</text>
<text x="87.9" y="59.3">1</text>
<text x="87.9" y="56.8">28</text>
<text x="87.9" y="54.3">27</text>
<text x="99.4" y="55.4">AD4</text>
<text x="99.4" y="57.9">AD5</text>
<text x="180.4" y="56.3">CRISTAL</text>
<text x="296.5" y="57.2">66226-005</text>
<text x="29.3" y="64.3">ATMEGA328P</text>
<text x="63.7" y="60.4">PC6/RESET/PCINT14</text>
<text x="99.4" y="60.4">RESET</text>
<text x="174.5" y="63.5">18p</text>
<text x="199.9" y="63.5">18p</text>
<text x="24.1" y="72.1">IO10</text>
<text x="24.1" y="77.2">IO12</text>
<text x="24.3" y="74.7">IO11</text>
<text x="43.7" y="72.1">CS</text>
<text x="43.7" y="74.7">MOSI</text>
<text x="43.7" y="77.2">MISO</text>
<text x="159" y="74.2" transform="rotate(-90 159 74.2)">RESET</text>
<text x="24.1" y="79.7">IO13</text>
<text x="43.7" y="79.7">SCK</text>
<text x="265.5" y="88">3</text>
<text x="279.5" y="89.1">IN1+</text>
<text x="309.4" y="87.8">IN1+</text>
<text x="324.9" y="86.8">1/2</text>
<text x="331.5" y="87.8">IP+</text>
<text x="339.9" y="87.8">VCC</text>
<text x="348" y="89.3">7</text>
<text x="348" y="86.8">8</text>
<text x="359.5" y="87.8">+5VCC</text>
<text x="402.1" y="85.9" transform="rotate(-90 402.1 85.9)">+5VCC</text>
<text x="265.5" y="93.1">1</text>
<text x="265.5" y="90.6">2</text>
<text x="279.5" y="91.7">IN1-</text>
<text x="309.9" y="95.5">IN1-</text>
<text x="324.9" y="94.4">3/4</text>
<text x="331.5" y="95.5">IP-</text>
<text x="337.3" y="93">FILTER</text>
<text x="338" y="90.4">VIOUT</text>
<text x="339.6" y="95.5">GND</text>
<text x="348" y="94.4">5</text>
<text x="348" y="91.8">6</text>
<text x="359.5" y="90.4">AD1</text>
<text x="257.7" y="98.1">TBLOCK-M3</text>
<text x="330.1" y="99.4">ACS712ELCTR-20A-T</text>
<text x="286.9" y="104.4">20k</text>
<text x="381.3" y="102.8">1nF</text>
<text x="405.4" y="102.8">100nF</text>
<text x="257.3" y="109.4">IN1+</text>
<text x="271.6" y="111.9">150k</text>
<text x="283.4" y="108.4">3</text>
<text x="299.8" y="108.4">1</text>
<text x="303.4" y="111.9">27k</text>
<text x="150.9" y="118">7</text>
<text x="150.9" y="115.5">8</text>
<text x="166.2" y="119.1">IO2</text>
<text x="166.2" y="116.5">IO3</text>
<text x="294.1" y="115" transform="rotate(-90 294.1 115)">2</text>
<text x="34.1" y="125.6">3</text>
<text x="51.6" y="121.6">4k7</text>
<text x="150.9" y="125.6">4</text>
<text x="150.9" y="123.1">5</text>
<text x="150.9" y="120.6">6</text>
<text x="166.2" y="124.2">MISO</text>
<text x="166.2" y="121.7">CS</text>
<text x="34.1" y="130.7">1</text>
<text x="34.1" y="128.2">2</text>
<text x="62.3" y="129.2">IO4</text>
<text x="150.9" y="130.7">2</text>
<text x="150.9" y="128.2">3</text>
<text x="166.2" y="131.8">+5VCC</text>
<text x="166.2" y="129.2">SCK</text>
<text x="166.2" y="126.7">MOSI</text>
<text x="292.8" y="129.3" transform="rotate(-90 292.8 129.3)">AD0</text>
<text x="26.3" y="135.8">TBLOCK-M3</text>
<text x="150.9" y="133.3">1</text>
<text x="143.1" y="138.3">TBLOCK-I8</text>
<text x="265.5" y="147.7">3</text>
<text x="279.5" y="148.8">IN2+</text>
<text x="309.4" y="147.5">IN2+</text>
<text x="324.9" y="146.5">1/2</text>
<text x="331.5" y="147.5">IP+</text>
<text x="339.9" y="147.5">VCC</text>
<text x="348" y="149">7</text>
<text x="348" y="146.5">8</text>
<text x="359.5" y="147.5">+5VCC</text>
<text x="402.1" y="145.6" transform="rotate(-90 402.1 145.6)">+5VCC</text>
<text x="265.5" y="152.8">1</text>
<text x="265.5" y="150.3">2</text>
<text x="279.5" y="151.4">IN2-</text>
<text x="309.9" y="155.2">IN2-</text>
<text x="324.9" y="154.1">3/4</text>
<text x="331.5" y="155.2">IP-</text>
<text x="337.3" y="152.6">FILTER</text>
<text x="338" y="150.1">VIOUT</text>
<text x="339.6" y="155.2">GND</text>
<text x="348" y="154.1">5</text>
<text x="348" y="151.5">6</text>
<text x="359.5" y="150.1">AD3</text>
<text x="257.7" y="157.9">TBLOCK-M3</text>
<text x="330.1" y="159.1">ACS712ELCTR-20A-T</text>
<text x="288.1" y="164.1">20k</text>
<text x="381.3" y="162.5">1nF</text>
<text x="405.4" y="162.5">100nF</text>
<text x="258.6" y="169.2">IN2+</text>
<text x="272.9" y="171.5">150k</text>
<text x="284.7" y="168">3</text>
<text x="301" y="168">1</text>
<text x="304.7" y="171.5">27k</text>
<text x="295.3" y="174.7" transform="rotate(-90 295.3 174.7)">2</text>
<text x="135.9" y="184.6">2</text>
<text x="222.3" y="185.7">+5VCC</text>
<text x="34.1" y="191.2">3</text>
<text x="51.6" y="187.2">4k7</text>
<text x="135.9" y="187.1">1</text>
<text x="163.9" y="189.6">1N4007</text>
<text x="191.4" y="190" transform="rotate(-90 191.4 190)">+</text>
<text x="294.1" y="189" transform="rotate(-90 294.1 189)">AD2</text>
<text x="34.1" y="196.3">1</text>
<text x="34.1" y="193.7">2</text>
<text x="62.3" y="194.8">IO5</text>
<text x="128.1" y="192.2">TBLOCK-M2</text>
<text x="215.9" y="196.8">560</text>
<text x="26.3" y="201.3">TBLOCK-M3</text>
<text x="181.9" y="198.1">100nF</text>
<text x="191.4" y="200.9" transform="rotate(-90 191.4 200.9)">-</text>
<text x="195.8" y="198.1">47uF</text>
<text x="213" y="204" transform="rotate(-90 213 204)">A</text>
<text x="265.5" y="208.7">2</text>
<text x="265.5" y="206.2">3</text>
<text x="279.5" y="207.3">IN3+</text>
<text x="279.5" y="209.8">IN3-</text>
<text x="309.4" y="206">IN3+</text>
<text x="324.9" y="204.9">1/2</text>
<text x="331.5" y="206">IP+</text>
<text x="338" y="208.5">VIOUT</text>
<text x="339.9" y="206">VCC</text>
<text x="348" y="207.4">7</text>
<text x="348" y="204.9">8</text>
<text x="348" y="210">6</text>
<text x="359.5" y="208.5">AD5</text>
<text x="359.5" y="206">+5VCC</text>
<text x="402.1" y="204" transform="rotate(-90 402.1 204)">+5VCC</text>
<text x="213" y="213" transform="rotate(-90 213 213)">K</text>
<text x="221.2" y="212.1">LED</text>
<text x="265.5" y="211.2">1</text>
<text x="309.9" y="213.6">IN3-</text>
<text x="324.9" y="212.5">3/4</text>
<text x="331.5" y="213.6">IP-</text>
<text x="337.3" y="211.1">FILTER</text>
<text x="339.6" y="213.6">GND</text>
<text x="348" y="212.5">5</text>
<text x="257.7" y="216.3">TBLOCK-M3</text>
<text x="330.1" y="217.6">ACS712ELCTR-20A-T</text>
<text x="381.3" y="221">1nF</text>
<text x="405.4" y="221">100nF</text>
<text x="256.1" y="227.6">IN3+</text>
<text x="282.1" y="226.5">3</text>
<text x="285.6" y="222.5">20k</text>
<text x="298.5" y="226.5">1</text>
<text x="270.4" y="230">150k</text>
<text x="292.8" y="233.1" transform="rotate(-90 292.8 233.1)">2</text>
<text x="302.1" y="230">27k</text>
<text x="291.6" y="247.3" transform="rotate(-90 291.6 247.3)">AD4</text>
<text x="51.6" y="254.5">4k7</text>
<text x="34.1" y="263.6">1</text>
<text x="34.1" y="261">2</text>
<text x="34.1" y="258.5">3</text>
<text x="62.3" y="262.1">IO6</text>
<text x="26.3" y="268.6">TBLOCK-M3</text>
</g>
<g font-size="1.6" fill="#c00000">
<text x="290.8" y="109.3">52%</text>
<text x="292" y="169">52%</text>
<text x="289.5" y="227.4">52%</text>
</g>
</svg>
